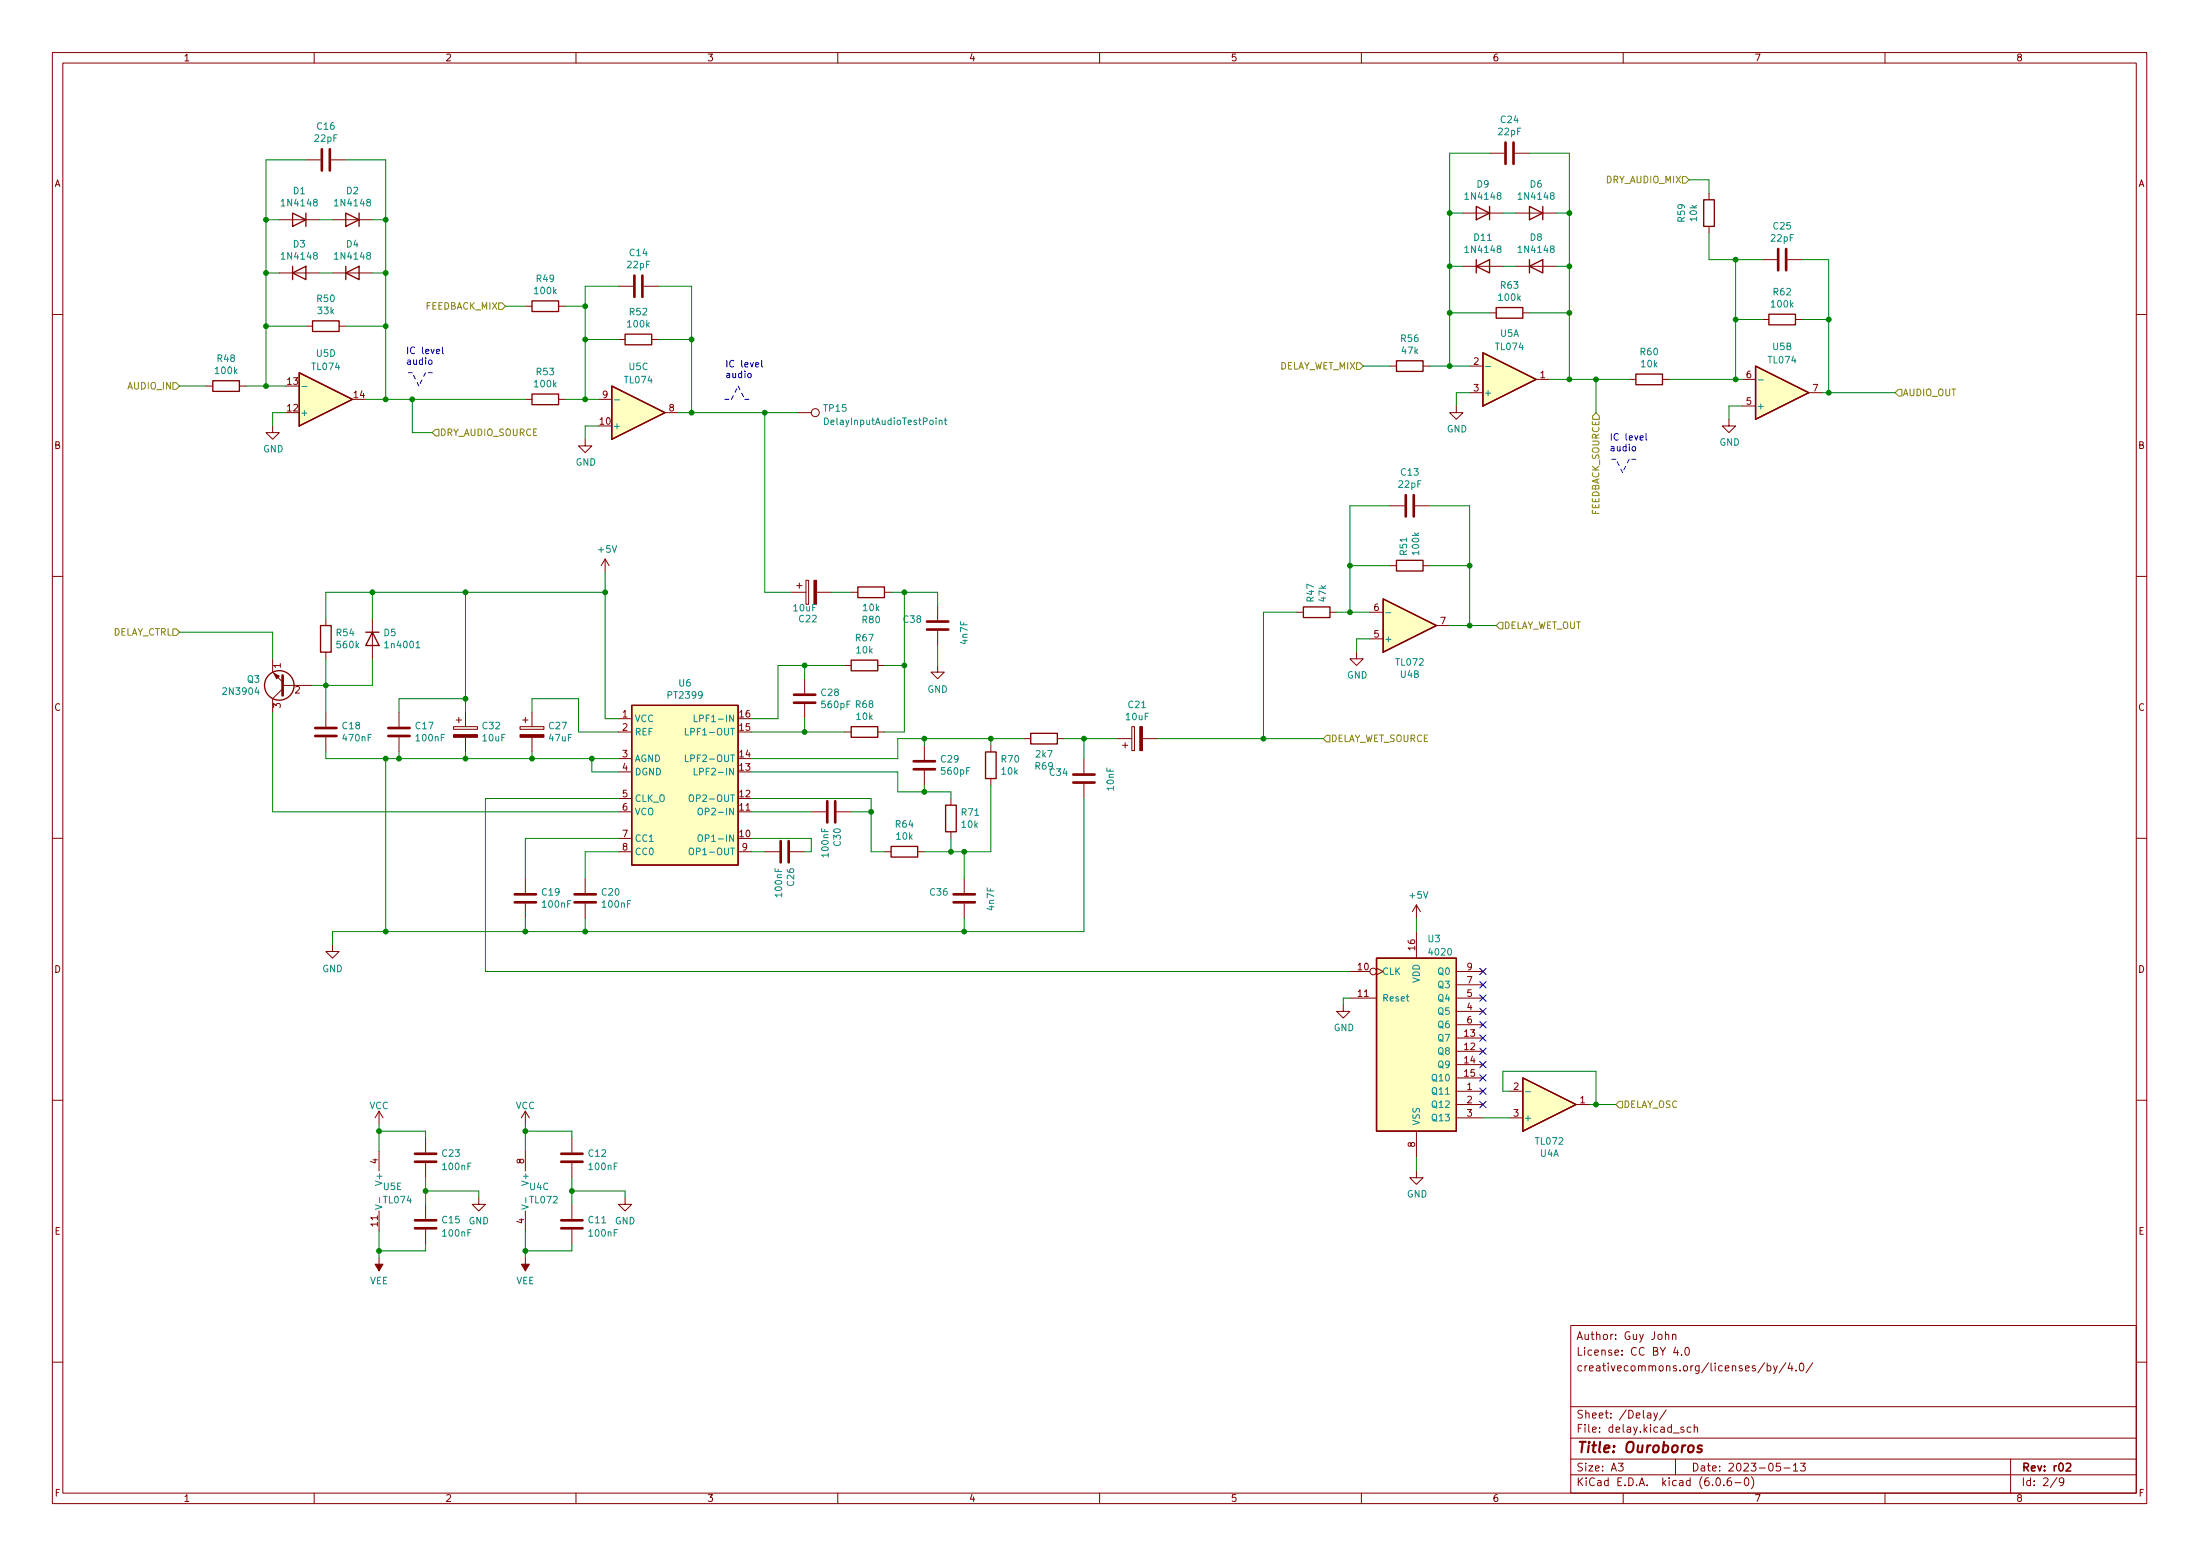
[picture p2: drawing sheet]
<svg xmlns="http://www.w3.org/2000/svg" width="420mm" height="297mm" viewBox="0 0 420 297" stroke-linecap="round" stroke-linejoin="round" font-family="sans-serif">
<g fill="none" stroke="#840000" stroke-width=".19">
<path d="M10 10h400v277h-400zM12 12h396v273h-396zM60 10v2M110 10v2M160 10v2M210 10v2M260 10v2M310 10v2M360 10v2M58.4 30.5h2.8M63.2 30.5h2.8M284.5 29.2h2.8"/>
<path d="M289.3 29.2h2.8M326.4 36.9v1.2M53.3 52.1h7.7M53.3 41.9h7.7M63.5 52.1h7.6M63.5 41.9h7.6M100.3 58.5h1.3M106.7 58.5h1.2M118.1 54.6h2.8M122.9 54.6h2.8M279.4 40.7h7.6M279.4 50.8h7.6"/>
<path d="M284.5 59.7h1.2M289.6 40.7h7.6M289.6 50.8h7.6M290.8 59.7h1.3M326.4 43.2v1.3M336.5 49.6h2.8M341.4 49.6h2.8M10 60h2M39.4 73.7h1.2M45.7 73.7h1.3M58.4 62.3h1.3M64.8 62.3h1.2"/>
<path d="M100.3 76.2h1.3M106.7 76.2h1.2M114.3 76.2h2.5M118.1 64.8h1.3M124.5 64.8h1.2M127 78.8h2.5M152.4 78.8h2.5M265.4 69.9h1.3M271.8 69.9h1.2M278.1 77.5v1.3h1.3l-1.3 1.2-1.2-1.2h1.2M280.7 75h2.5M280.7 69.9h2.5"/>
<path d="M293.4 72.4h2.5M311.1 72.4h1.3M317.5 72.4h1.3M332.7 72.4h2.6M332.7 77.5h2.6M336.5 61h1.3M342.9 61h1.3M345.4 75h2.6M408 60h2M52.1 81.3v1.3h1.2l-1.2 1.3-1.3-1.3h1.3M111.8 83.9v1.2h1.2l-1.2 1.3-1.3-1.3h1.3M265.4 96.6h2.8"/>
<path d="M270.3 96.6h2.7M330.2 80v1.3h1.3l-1.3 1.3-1.3-1.3h1.3M10 110h2M62.2 118.1v1.3M71.1 118.1v7.7M115.6 106.7l-.8 1.3M115.6 106.7v2.6M115.6 106.7l.7 1.3M151.1 113.1h2.8M152.1 111.8h1.1M152.7 111.3v1M153.9 110.8h.5v4.6h-.5z"/>
<path d="M156 113.1h2.7M162.6 113.1h1.2M168.9 113.1h1.3M179.1 115.6v2.8M247.6 116.9h1.3M254 116.9h1.3M261.6 116.9h2.6M265.4 108h1.3M271.8 108h1.2M274.3 119.4h2.6M408 110h2M52.1 125.8v2.5l1.9 1.9"/>
<path d="M54 131.5l-1.9 1.9v2.5M54 130.8h5.7M62.2 124.5v1.3M62.2 135.9v2.8M76.2 135.9v2.8M86.6 138.7h4.6v.5h-4.6zM87.1 137.5h1M87.6 136.9v1.1M88.9 135.9v2.8M99.3 138.7h4.6v.5h-4.6zM99.8 137.5h1M100.3 136.9v1.1"/>
<path d="M101.6 135.9v2.8M118.1 137.2h2.5M118.1 139.7h2.5M153.7 129.6v2.8M153.7 134.4v2.8M161.3 127h1.3M161.3 139.7h1.3M167.6 127h1.3M167.6 139.7h1.3M179.1 127v1.3h1.2l-1.2 1.3-1.3-1.3h1.3M179.1 120.4v2.8M216.2 138.7h.5v4.6h-.5z"/>
<path d="M259.1 124.5v1.3h1.2l-1.2 1.2-1.3-1.2h1.3M261.6 122h2.6M62.2 140.8v2.7M76.2 140.8v2.7M88.9 140.8v2.7M101.6 140.8v2.7M118.1 155h2.5M118.1 144.8h2.5M118.1 147.4h2.5M118.1 152.4h2.5M141 155h2.5M154.9 155h2.8"/>
<path d="M159.8 155h2.8M176.5 142.3v2.8M176.5 147.1v2.8M181.6 152.4v1.3M181.6 158.8v1.3M189.2 142.3v1.2M189.2 148.6v1.3M195.6 141h1.2M201.9 141h1.3M207 144.8v2.8M207 149.6v2.8M213.4 141h2.8"/>
<path d="M214.4 142.3h1M214.9 141.8v1M218.2 141h2.8M10 160h2M100.3 167.7v2.8M100.3 172.5v2.8M111.8 167.7v2.8M111.8 172.5v2.8M118.1 160.1h2.5M118.1 162.6h2.5M141 162.6h2.5M146 162.6h2.8"/>
<path d="M150.9 162.6h2.8M168.9 162.6h1.3M175.3 162.6h1.2M184.1 167.7v2.8M184.1 172.5v2.8M270.5 172.8v2.5M270.5 177.8v5.1M270.5 172.8l-.8 1.2M270.5 172.8l.8 1.2M408 160h2M63.5 180.4v1.2h1.3l-1.3 1.3-1.3-1.3h1.3M256.5 191.8v1.3h1.3l-1.3 1.2-1.2-1.2h1.2"/>
<path d="M257.8 185.5h3.8M257.8 190.5h5.1M262.9 184.8l1.3 .7-1.3 .6M278.1 185.5h5.1M278.1 190.5h5.1M278.1 198.2h5.1M278.1 193.1h5.1M278.1 195.6h5.1M278.1 188h5.1M10 210h2M72.4 212.1l-.8 1.3M72.4 212.1v2.6"/>
<path d="M72.4 219.7v3.9M72.4 212.1l.8 1.3M81.3 217.2v2.8M100.3 212.1l-.7 1.3M100.3 212.1v2.6M100.3 219.7v3.9M100.3 212.1l.8 1.3M109.2 217.2v2.8M270.5 215.9v5.1M278.1 208.3h5.1M278.1 200.7h5.1M278.1 203.2h5.1"/>
<path d="M278.1 205.8h5.1M278.1 210.9h5.1M278.1 213.4h5.1M288.3 208.3h2.5M288.3 213.4h2.5M301 210.9h2.5M408 210h2M72.4 231.2v3.8M81.3 222v2.8M81.3 229.9v2.8M81.3 234.7v2.8M91.4 228.6v1.3h1.3l-1.3 1.3-1.2-1.3h1.2"/>
<path d="M100.3 231.2v3.8M109.2 222v2.8M109.2 229.9v2.8M109.2 234.7v2.8M119.4 228.6v1.3h1.2l-1.2 1.3-1.3-1.3h1.3M270.5 223.6v1.2h1.3l-1.3 1.3-1.3-1.3h1.3M72.4 240.1v2.5M100.3 240.1v2.5M300 253h108v32h-108zM318.1 254.9l.2-.2 .3 .1 .1 .9M318.1 254.2v1.5M319.4 254.9l.2-.2 .4 .1 .1 .9"/>
<path d="M319.4 254.7v1M320 257.1l-.4 1.1h1M320.3 257.7v1M321.1 258.6v.1M322 257.3l.1-.1a.8 .8 0 0 1 .6 .8 .8 .8 0 0 1-.6 .7 1 1 0 0 1-.1-1.4zM10 260h2M300 278.5h108M300 274.5h108M300 268.5h108M309.1 279.3h.9l-.5 .6 .4 .1v.7l-.2 .1-.6-.1M314.6 269.8h.6l.1 .9M315.3 270.1h-.5a.29 .29 0 0 0-.2 .3 .29 .29 0 0 0 .2 .3l.5-.1"/>
<path d="M315.9 269.7l.3 1M316.6 269.7l-.5 1.4-.2 .1M318.2 269.1l-1.3 2M320 278.5v3M321.6 272.5l-.4-.1-.2 .2 .1 .2 .5 .2v.3h-.6M322.9 272.5l-.4-.1-.3 .3 .2 .6h.5M323.6 272.6l.2-.2 .3 .1 .1 .9M323.6 271.9v1.5M337 260.1l-1.3 2M337.5 260.8l.4-.1 .3 .3-.1 .6h-.6M337.5 260.2v1.5M338.7 260.7l.4 1"/>
<path d="M339.4 260.7l-.5 1.4-.2 .1M340 279.3h-.7l-.1 .7 .2-.1 .5 .1 .2 .2-.1 .5-.2 .1-.6-.1M341.1 260.1l-1.3 2M341.9 260.1l-.4 1.1h.9M342.2 260.7v1M342.5 279.7l.4-.4v1.5M343 261.6v.1M343.8 279.3h1l-.5 .6 .4 .1v.7l-.2 .1-.7-.1M343.8 260.3l.2-.1a.8 .8 0 0 1 .5 .8 .8 .8 0 0 1-.5 .7 1 1 0 0 1-.2-1.4zM346.2 260.1l-1.3 2M384 278.5v6.5M408 260h2"/>
<path d="M60 285v2M110 285v2M160 285v2M210 285v2M260 285v2M300 281.5h108M310 285v2M327.9 282.2l.2-.1a.8 .8 0 0 1 .5 .8 .8 .8 0 0 1-.5 .7 1 1 0 0 1-.2-1.4zM329.2 283.5v.1M330.6 282.1a.59 .59 0 0 0-.7 .7v.5l.1 .2 .4 .1 .2-.1 .1-.5-.1-.2-.5-.1-.2 .3M331.4 283h1.1M333.3 282.3l.2-.2a.8 .8 0 0 1 .5 .8 .8 .8 0 0 1-.5 .7l-.2-.1-.2-.5z"/>
<path d="M334.5 281.9a1.72 1.72 0 0 1 0 2.3M340.7 280.2h1.2M342.5 280.8h.9M360 285v2M392.9 282l-1.3 2M394.1 282.8l-.3 .2h-.2l-.3-.2 .1-.6 .4-.1 .3 .2a.99 .99 0 0 1-.4 1.3h-.3"/>
<circle cx="155.7" cy="78.8" r=".76"/>
<circle cx="262.3" cy="185.5" r=".63"/>
</g>
<path d="M394.6 279.5l.6-.2 .2 .2 .1 .2-1 1.1h1" fill="none" stroke="#840000" stroke-width=".3"/>
<path d="M325 276a.49 .49 0 0 0-.8 .3l.3 .3 .5 .1v.2l-.3 .3-.6-.1" fill="none" stroke="#840000" stroke-width=".4"/>
<g fill="#ffffc2" stroke="#ffffc2" stroke-width=".19">
<path d="M264.2 114.3l10.1 5.1-10.1 5.1z"/>
<path d="M335.3 69.9l10.1 5.1-10.1 5z"/>
<path d="M116.8 73.7l10.2 5.1-10.2 5.1z"/>
<path d="M120.6 134.7h20.4v30.4h-20.4z"/>
<path d="M283.2 67.3l10.2 5.1-10.2 5.1z"/>
<path d="M262.9 182.9h15.2v33h-15.2z"/>
<path d="M290.8 205.8l10.2 5.1-10.2 5z"/>
<path d="M57.1 71.2l10.2 5-10.2 5.1z"/>
</g>
<g fill="none" stroke="#840000" stroke-width=".25">
<path d="M281.9 39.4l2.6 1.3-2.6 1.2zM284.5 39.4v2.5M292.1 39.4l2.5 1.3-2.5 1.2zM294.6 39.4v2.5M325.4 38.1h2v5.1h-2zM55.9 52.1l2.5-1.3v2.6zM55.9 40.7l2.5 1.2-2.5 1.3zM55.9 50.8v2.6M58.4 40.7v2.5M66 52.1l2.6-1.3v2.6zM66 40.7l2.6 1.2-2.6 1.3zM66 50.8v2.6"/>
<path d="M68.6 40.7v2.5M101.6 57.4h5.1v2.1h-5.1zM281.9 50.8l2.6-1.2v2.5zM281.9 49.6v2.5M285.7 58.7h5.1v2h-5.1zM292.1 50.8l2.5-1.2v2.5zM292.1 49.6v2.5M337.8 60h5.1v2h-5.1zM40.6 72.7h5.1v2h-5.1zM57.1 71.2l10.2 5-10.2 5.1zM59.7 61.3h5.1v2h-5.1zM101.6 75.2h5.1v2.1h-5.1z"/>
<path d="M116.8 73.7l10.2 5.1-10.2 5.1zM119.4 63.8h5.1v2h-5.1zM266.7 68.9h5.1v2h-5.1zM283.2 67.3l10.2 5.1-10.2 5.1zM312.4 71.4h5.1v2h-5.1zM335.3 69.9l10.1 5.1-10.1 5zM61.2 119.4h2v5.1h-2zM163.8 112.1h5.1v2h-5.1zM248.9 115.9h5.1v2h-5.1zM264.2 114.3l10.1 5.1-10.1 5.1zM266.7 107h5.1v2h-5.1zM69.8 120.7h2.6"/>
<path d="M71.1 120.7l1.3 2.5h-2.6zM120.6 134.7h20.4v30.4h-20.4zM162.6 126h5v2.1h-5zM162.6 138.7h5v2.1h-5zM196.8 140h5.1v2h-5.1zM180.6 153.7h2v5.1h-2zM188.2 143.5h2v5.1h-2zM170.2 161.6h5.1v2h-5.1zM262.9 182.9h15.2v33h-15.2zM290.8 205.8l10.2 5.1-10.2 5z"/>
<circle cx="53.3" cy="130.8" r="2.82"/>
</g>
<g fill="none" stroke="#008484" stroke-width=".19">
<path d="M57.7 73.8h.9M117.3 76.3h1M157.5 79.8a.64 .64 0 0 1 .7 .6 .64 .64 0 0 1-.7 .7zM180.5 79.8v1.1l.3 .2M283.7 70h1M335.8 72.5h1M179.4 80.3l.2-.1 .3 .1v.8M179.4 80.2v.9M180.3 80.2h.5M264.7 117h.9M79.5 123.7h.7M130.9 139v1.3h.6"/>
<path d="M132.6 136.5v1.3h.6M130.9 144.1v1.3h.6M131.8 151.8l.1-.1a.43 .43 0 0 1 .6 .5v.4a.42 .42 0 0 1-.5 .4 .42 .42 0 0 1-.4-.4zM132.6 146.7v1.2h.6M133.5 159.4h.1a.43 .43 0 0 1 .6 .4v.4a.42 .42 0 0 1-.5 .4 .42 .42 0 0 1-.4-.4zM133.5 154.3h.1a.43 .43 0 0 1 .6 .4v.4a.42 .42 0 0 1-.5 .5 .42 .42 0 0 1-.4-.5zM131.7 162.1l.2-.2a.43 .43 0 0 1 .6 .4v.4a.42 .42 0 0 1-.5 .5 .42 .42 0 0 1-.4-.5zM291.3 208.4h1M71.7 230l1.3 .4-1.3 .5M72.5 228.6v1M99.6 230l1.3 .4-1.3 .5M100.4 228.6v1"/>
</g>
<g fill="#840000" stroke="#840000" stroke-width=".19">
<path d="M217.7 138.7h.5v4.6h-.5z"/>
<path d="M99.3 140.2h4.6v.6h-4.6z"/>
<path d="M86.6 140.2h4.6v.6h-4.6z"/>
<path d="M52.3 128.6l1 .5-.5 .5z"/>
<path d="M99.6 241.3h1.5l-.8 1.3z"/>
<path d="M71.6 241.3h1.6l-.8 1.3z"/>
<path d="M155.4 110.8h.6v4.6h-.6z"/>
</g>
<g fill="none" stroke="#840000" stroke-width=".51">
<path d="M61.5 28.5v4M63 28.5v4M287.5 27.2v4.1M289.1 27.2v4.1M121.2 52.6v4.1M122.7 52.6v4.1M339.6 47.5v4.1M341.1 47.5v4.1M268.5 94.5v4.1M270 94.5v4.1M177 118.7h4.1M54 128.9v3.9"/>
<path d="M60.2 139h4.1M74.2 139h4M151.6 132.6h4.1M151.6 134.1h4.1M177 120.2h4.1M60.2 140.5h4.1M74.2 140.5h4M158 152.9v4.1M159.5 152.9v4.1M174.5 146.8h4.1M174.5 145.3h4.1M205 147.9h4"/>
<path d="M205 149.4h4M98.3 170.7h4.1M98.3 172.2h4.1M109.7 170.7h4.1M109.7 172.2h4.1M149.1 160.6v4M150.6 160.6v4M182.1 170.7h4.1M182.1 172.2h4.1M79.2 221.8h4.1M79.2 220.3h4.1M79.2 234.5h4.1"/>
<path d="M79.2 233h4.1M107.2 221.8h4.1M107.2 220.3h4.1M107.2 234.5h4.1M107.2 233h4.1"/>
</g>
<path d="M321.3 33.7h.6l.7 .6-.7 .7h-.6zM95.2 57.8h.7l.6 .7-.6 .6h-.7zM33 73.1h.7l.6 .6-.6 .6h-.7zM259.1 69.3h.6l.6 .6-.6 .6h-.6zM304.2 79.4l.6-.6 .6 .6v.6h-1.2zM362.6 74.3h.6v1.3h-.6l-.7-.6zM83.2 82h.6v1.2h-.6l-.7-.6zM286.4 118.8h.6v1.3h-.6l-.7-.7zM33 120.1h.7l.6 .6-.6 .6h-.7zM253.4 140.4h.6v1.2h-.6l-.7-.6zM309.2 210.2h.7v1.3h-.7l-.6-.6z" fill="none" stroke="#848400" stroke-width=".19"/>
<path d="M82 68.8l.3-.1 .2 .3v.3l-.2 .3-.3-.1-.2-.2zM83.4 67.1l.6-.1-.1-.3h-.4l-.1 .2v.6h.5M84.5 66.3v1l.2 .2M142.9 71.3h.3l.3 .2v.4l-.3 .2-.3-.1-.1-.1zM144.3 69.6l.6-.1v-.2l-.4-.1-.2 .2 .1 .6h.5M145.5 68.8v1.1l.1 .2M311.8 85.4l.2-.2 .3 .2 .1 .4-.1 .2-.3 .1-.2-.1zM313.2 83.6l.6-.1v-.3h-.4l-.2 .2 .1 .6h.5M314.4 82.8v1l.2 .2" fill="none" stroke="#0000c2" stroke-width=".19"/>
<path d="M78.7 71.2h-1.2M80 73.7l-1.3-2.5M81.3 71.2l-1.3 2.5M82.5 71.2h-1.2M138.4 76.2h1.3M139.7 76.2l1.3-2.5M141 73.7l1.2 2.5M142.2 76.2h1.3M308.6 87.7h-1.3M309.9 90.2l-1.3-2.5M311.1 87.7l-1.2 2.5M312.4 87.7h-1.3" fill="none" stroke="#0000c2" stroke-width=".19" stroke-dasharray=".8 .8"/>
<g fill="none" stroke="#008400" stroke-width=".19">
<path d="M58.4 30.5h-7.6v43.2M66 30.5h7.7v45.7M284.5 29.2h-7.6v40.7M292.1 29.2h7.6v43.2M322.6 34.3h3.8v2.6M50.8 52.1h2.5M50.8 41.9h2.5M61 52.1h2.5M61 41.9h2.5M71.1 52.1h2.6M71.1 41.9h2.6M96.5 58.5h3.8"/>
<path d="M107.9 58.5h3.9M118.1 54.6h-6.3v21.6M125.7 54.6h6.4v24.2M276.9 59.7h7.6M276.9 50.8h2.5M276.9 40.7h2.5M287 50.8h2.6M287 40.7h2.6M292.1 59.7h7.6M297.2 50.8h2.5M297.2 40.7h2.5M326.4 44.5v5.1h10.1"/>
<path d="M331.5 49.6v22.8M344.2 49.6h5v25.4M34.3 73.7h5.1M47 73.7h7.6M50.8 62.3h7.6M54.6 78.8h-2.5v2.5M66 62.3h7.7M69.8 76.2h30.5M78.7 76.2v6.4h3.8M107.9 76.2h6.4M111.8 64.8h6.3M125.7 64.8h6.4"/>
<path d="M129.5 78.8h22.9M146 78.8v34.3h5.1M260.3 69.9h5.1M273 69.9h7.7M280.7 75h-2.6v2.5M295.9 72.4h15.2M304.8 72.4v6.4M318.8 72.4h13.9M331.5 61h5M332.7 77.5h-2.5v2.5M344.2 61h5M348 75h13.9"/>
<path d="M114.3 81.3h-2.5v2.6M265.4 96.6h-7.6v20.3M273 96.6h7.7v22.8M71.1 113.1v5M88.9 113.1v22.8M115.6 113.1h-53.4v5M115.6 109.3v27.9h2.5M158.7 113.1h3.9M170.2 113.1h8.9v2.5M172.7 113.1v26.6h-3.8M247.6 116.9h-6.3v24.1M255.3 116.9h6.3"/>
<path d="M257.8 108h7.6M273 108h7.7M276.9 119.4h8.8M34.3 120.7h17.8v5.1M52.1 135.9v19.1h66M62.2 125.8v10.1M71.1 125.8v5h-11.4M88.9 133.4h-12.7v2.5M101.6 135.9v-2.5h8.9v6.3h7.6M143.5 139.7h17.8M153.7 127v2.6M153.7 137.2v2.5"/>
<path d="M161.3 127h-12.7v10.2h-5.1M168.9 127h3.8M179.1 123.2v3.8M261.6 122h-2.5v2.5M62.2 143.5v1.3h55.9M73.7 144.8v33M76.2 143.5v1.3M88.9 143.5v1.3M101.6 143.5v1.3M113 144.8v2.6h5.1M118.1 152.4h-25.4v33.1h165.1M143.5 152.4h22.9v10.2h2.5"/>
<path d="M143.5 147.4h27.9v3.8h10.2v1.2M143.5 155h11.4M162.6 155h3.8M176.5 141v1.3M176.5 149.9v1.3M189.2 149.9v12.7h-12.7M189.2 141v1.3M195.6 141h-24.2v3.8h-27.9M203.2 141h10.2M207 152.4v25.4h-143.5v2.6M207 141v3.8M221 141h31.7"/>
<path d="M100.3 175.3v2.5M111.8 175.3v2.5M118.1 160.1h-17.8v7.6M118.1 162.6h-6.3v5.1M143.5 160.1h11.4v2.5h-1.2M143.5 162.6h2.5M181.6 160.1v2.5M184.1 162.6v5.1M184.1 175.3v2.5M270.5 175.3v2.5M257.8 190.5h-1.3v1.3M72.4 215.9h8.9v1.3"/>
<path d="M72.4 214.7v5M100.3 214.7v5M100.3 215.9h8.9v1.3M283.2 213.4h5.1M288.3 208.3h-1.3v-3.8h17.8v6.4M303.5 210.9h5.1M72.4 235v5.1M81.3 227.4h10.1v1.2M81.3 224.8v5.1M81.3 237.5v1.3h-8.9M100.3 235v5.1M109.2 224.8v5.1"/>
<path d="M109.2 237.5v1.3h-8.9M109.2 227.4h10.2v1.2M270.5 221v2.6"/>
</g>
<g fill="none" stroke="#000084" stroke-width=".19">
<path d="M282.6 187.4l1.2 1.2M282.6 197.5l1.2 1.3M282.6 195l1.2 1.2M282.6 192.5l1.2 1.2M282.6 189.9l1.2 1.2M282.6 184.8l1.2 1.3M283.8 187.4l-1.2 1.2M283.8 197.5l-1.2 1.3M283.8 195l-1.2 1.2M283.8 192.5l-1.2 1.2M283.8 189.9l-1.2 1.2M283.8 184.8l-1.2 1.3"/>
<path d="M282.6 210.2l1.2 1.3M282.6 207.7l1.2 1.2M282.6 200.1l1.2 1.2M282.6 202.6l1.2 1.2M282.6 205.2l1.2 1.2M283.8 210.2l-1.2 1.3M283.8 207.7l-1.2 1.2M283.8 200.1l-1.2 1.2M283.8 202.6l-1.2 1.2M283.8 205.2l-1.2 1.2"/>
</g>
<g fill="#008400" stroke="#008400" stroke-width=".19">
<circle cx="73.7" cy="52.1" r=".46"/>
<circle cx="50.8" cy="41.9" r=".46"/>
<circle cx="50.8" cy="52.1" r=".46"/>
<circle cx="73.7" cy="41.9" r=".46"/>
<circle cx="73.7" cy="62.3" r=".46"/>
<circle cx="172.7" cy="127" r=".46"/>
<circle cx="153.7" cy="127" r=".46"/>
<circle cx="166.4" cy="155" r=".46"/>
<circle cx="153.7" cy="139.7" r=".46"/>
<circle cx="50.8" cy="62.3" r=".46"/>
<circle cx="62.2" cy="130.8" r=".46"/>
<circle cx="78.7" cy="76.2" r=".46"/>
<circle cx="73.7" cy="76.2" r=".46"/>
<circle cx="50.8" cy="73.7" r=".46"/>
<circle cx="111.8" cy="177.8" r=".46"/>
<circle cx="100.3" cy="177.8" r=".46"/>
<circle cx="72.4" cy="215.9" r=".46"/>
<circle cx="88.9" cy="144.8" r=".46"/>
<circle cx="101.6" cy="144.8" r=".46"/>
<circle cx="113" cy="144.8" r=".46"/>
<circle cx="73.7" cy="177.8" r=".46"/>
<circle cx="71.1" cy="113.1" r=".46"/>
<circle cx="115.6" cy="113.1" r=".46"/>
<circle cx="88.9" cy="113.1" r=".46"/>
<circle cx="73.7" cy="144.8" r=".46"/>
<circle cx="88.9" cy="133.4" r=".46"/>
<circle cx="76.2" cy="144.8" r=".46"/>
<circle cx="111.8" cy="76.2" r=".46"/>
<circle cx="111.8" cy="64.8" r=".46"/>
<circle cx="132.1" cy="64.8" r=".46"/>
<circle cx="132.1" cy="78.8" r=".46"/>
<circle cx="146" cy="78.8" r=".46"/>
<circle cx="111.8" cy="58.5" r=".46"/>
<circle cx="109.2" cy="227.4" r=".46"/>
<circle cx="81.3" cy="227.4" r=".46"/>
<circle cx="100.3" cy="215.9" r=".46"/>
<circle cx="72.4" cy="238.8" r=".46"/>
<circle cx="100.3" cy="238.8" r=".46"/>
<circle cx="241.3" cy="141" r=".46"/>
<circle cx="304.8" cy="210.9" r=".46"/>
<circle cx="280.7" cy="119.4" r=".46"/>
<circle cx="304.8" cy="72.4" r=".46"/>
<circle cx="276.9" cy="69.9" r=".46"/>
<circle cx="299.7" cy="40.7" r=".46"/>
<circle cx="299.7" cy="72.4" r=".46"/>
<circle cx="299.7" cy="59.7" r=".46"/>
<circle cx="299.7" cy="50.8" r=".46"/>
<circle cx="276.9" cy="40.7" r=".46"/>
<circle cx="276.9" cy="50.8" r=".46"/>
<circle cx="276.9" cy="59.7" r=".46"/>
<circle cx="280.7" cy="108" r=".46"/>
<circle cx="176.5" cy="151.2" r=".46"/>
<circle cx="181.6" cy="162.6" r=".46"/>
<circle cx="184.1" cy="162.6" r=".46"/>
<circle cx="172.7" cy="113.1" r=".46"/>
<circle cx="176.5" cy="141" r=".46"/>
<circle cx="189.2" cy="141" r=".46"/>
<circle cx="184.1" cy="177.8" r=".46"/>
<circle cx="331.5" cy="72.4" r=".46"/>
<circle cx="331.5" cy="49.6" r=".46"/>
<circle cx="331.5" cy="61" r=".46"/>
<circle cx="349.2" cy="61" r=".46"/>
<circle cx="349.2" cy="75" r=".46"/>
<circle cx="207" cy="141" r=".46"/>
<circle cx="257.8" cy="108" r=".46"/>
<circle cx="257.8" cy="116.9" r=".46"/>
</g>
<text font-size="2.8" fill="#840000" x="301" y="277.3">Title: Ouroboros</text>
<g font-size="2.1" fill="#840000">
<text x="301" y="255.8">Author: Guy John</text>
<text x="301" y="261.8">creativecommons.org/licenses/by/4.0/</text>
<text x="301" y="258.8">License: CC BY 4.0</text>
<text x="301" y="273.5">File: delay.kicad_sch</text>
<text x="301" y="270.8">Sheet: /Delay/</text>
<text x="301" y="280.9">Size: A3</text>
<text x="323" y="280.9">Date: 2023-05-13</text>
<text x="386" y="280.9">Rev: r02</text>
<text x="301" y="283.7">KiCad E.D.A. kicad (6.0.6-0)</text>
<text x="386" y="283.7">Id: 2/9</text>
</g>
<g font-size="1.8" fill="#840000">
<text x="35" y="11.7">1</text>
<text x="85" y="11.7">2</text>
<text x="135" y="11.7">3</text>
<text x="185" y="11.7">4</text>
<text x="235" y="11.7">5</text>
<text x="285" y="11.7">6</text>
<text x="335" y="11.7">7</text>
<text x="385" y="11.7">8</text>
<text x="10.3" y="35.7">A</text>
<text x="408.3" y="35.7">A</text>
<text x="281.4" y="69.6">2</text>
<text x="54.9" y="73.4">13</text>
<text x="67.6" y="76">14</text>
<text x="115.1" y="76">9</text>
<text x="281.4" y="74.7">3</text>
<text x="294.1" y="72.2">1</text>
<text x="333.5" y="77.3">5</text>
<text x="333.5" y="72.2">6</text>
<text x="346.2" y="74.7">7</text>
<text x="54.9" y="78.5">12</text>
<text x="114.6" y="81.1">10</text>
<text x="127.8" y="78.5">8</text>
<text x="10.3" y="85.7">B</text>
<text x="408.3" y="85.7">B</text>
<text x="262.4" y="116.6">6</text>
<text x="275.1" y="119.2">7</text>
<text x="262.4" y="121.7">5</text>
<text x="53.6" y="127.5" transform="rotate(-90 53.6 127.5)">1</text>
<text x="10.3" y="135.7">C</text>
<text x="53.6" y="135.1" transform="rotate(-90 53.6 135.1)">3</text>
<text x="56.3" y="132.4">2</text>
<text x="118.9" y="136.9">1</text>
<text x="141.3" y="136.9">16</text>
<text x="408.3" y="135.7">C</text>
<text x="118.9" y="139.5">2</text>
<text x="141.3" y="139.5">15</text>
<text x="118.9" y="144.6">3</text>
<text x="118.9" y="147.1">4</text>
<text x="141.3" y="147.1">13</text>
<text x="141.3" y="144.6">14</text>
<text x="118.9" y="152.2">5</text>
<text x="118.9" y="154.7">6</text>
<text x="141.3" y="154.7">11</text>
<text x="141.3" y="152.2">12</text>
<text x="118.9" y="159.8">7</text>
<text x="141.3" y="159.8">10</text>
<text x="118.9" y="162.3">8</text>
<text x="141.7" y="162.3">9</text>
<text x="10.3" y="185.7">D</text>
<text x="259.4" y="185.2">10</text>
<text x="270.3" y="181.4" transform="rotate(-90 270.3 181.4)">16</text>
<text x="280.2" y="185.2">9</text>
<text x="408.3" y="185.7">D</text>
<text x="259.4" y="190.3">11</text>
<text x="280.2" y="190.3">5</text>
<text x="280.2" y="187.7">7</text>
<text x="279.7" y="197.9">13</text>
<text x="280.2" y="192.8">4</text>
<text x="280.2" y="195.4">6</text>
<text x="279.7" y="200.4">12</text>
<text x="279.7" y="203">14</text>
<text x="279.7" y="205.5">15</text>
<text x="280.2" y="208.1">1</text>
<text x="289.1" y="208.1">2</text>
<text x="280.2" y="210.6">2</text>
<text x="280.2" y="213.1">3</text>
<text x="289.1" y="213.1">3</text>
<text x="301.8" y="210.6">1</text>
<text x="270.3" y="219" transform="rotate(-90 270.3 219)">8</text>
<text x="72.1" y="222.1" transform="rotate(-90 72.1 222.1)">4</text>
<text x="100.1" y="222.1" transform="rotate(-90 100.1 222.1)">8</text>
<text x="100.1" y="233.6" transform="rotate(-90 100.1 233.6)">4</text>
<text x="10.4" y="235.7">E</text>
<text x="72.1" y="234.1" transform="rotate(-90 72.1 234.1)">11</text>
<text x="408.4" y="235.7">E</text>
<text x="10.4" y="285.7">F</text>
<text x="35" y="286.7">1</text>
<text x="85" y="286.7">2</text>
<text x="135" y="286.7">3</text>
<text x="185" y="286.7">4</text>
<text x="235" y="286.7">5</text>
<text x="285" y="286.7">6</text>
<text x="335" y="286.7">7</text>
<text x="385" y="286.7">8</text>
<text x="408.4" y="285.7">F</text>
</g>
<g font-size="1.8" fill="#008484">
<text x="286.7" y="23.5">C24</text>
<text x="60.2" y="27.1">22pF</text>
<text x="60.6" y="24.8">C16</text>
<text x="286.2" y="25.8">22pF</text>
<text x="282.1" y="35.8">D9</text>
<text x="292.2" y="35.8">D6</text>
<text x="54.1" y="39.4">1N4148</text>
<text x="56" y="37.1">D1</text>
<text x="64.2" y="39.4">1N4148</text>
<text x="66.2" y="37.1">D2</text>
<text x="280.1" y="38.1">1N4148</text>
<text x="290.3" y="38.1">1N4148</text>
<text x="56" y="47.2">D3</text>
<text x="66.2" y="47.2">D4</text>
<text x="281.6" y="46">D11</text>
<text x="292.2" y="46">D8</text>
<text x="321.8" y="42.3" transform="rotate(-90 321.8 42.3)">R59</text>
<text x="324.1" y="42.2" transform="rotate(-90 324.1 42.2)">10k</text>
<text x="338.3" y="46.1">22pF</text>
<text x="338.7" y="43.8">C25</text>
<text x="54.1" y="49.5">1N4148</text>
<text x="64.2" y="49.5">1N4148</text>
<text x="102.5" y="53.8">R49</text>
<text x="119.9" y="51.2">22pF</text>
<text x="120.3" y="48.9">C14</text>
<text x="280.1" y="48.3">1N4148</text>
<text x="290.3" y="48.3">1N4148</text>
<text x="60.6" y="57.6">R50</text>
<text x="60.8" y="60">33k</text>
<text x="102.2" y="56.1">100k</text>
<text x="286.3" y="57.4">100k</text>
<text x="286.7" y="55.1">R63</text>
<text x="338.4" y="58.7">100k</text>
<text x="338.7" y="56.4">R62</text>
<text x="120" y="62.5">100k</text>
<text x="120.3" y="60.2">R52</text>
<text x="267.6" y="65.3">R56</text>
<text x="286.5" y="64.3">U5A</text>
<text x="41.2" y="71.4">100k</text>
<text x="41.6" y="69.1">R48</text>
<text x="59.7" y="70.6">TL074</text>
<text x="60.5" y="68.1">U5D</text>
<text x="102.5" y="71.6">R53</text>
<text x="120.2" y="70.6">U5C</text>
<text x="267.8" y="67.6">47k</text>
<text x="285.7" y="66.8">TL074</text>
<text x="313.3" y="67.8">R60</text>
<text x="313.5" y="70.1">10k</text>
<text x="337.8" y="69.4">TL074</text>
<text x="338.6" y="66.8">U5B</text>
<text x="102.2" y="73.9">100k</text>
<text x="119.4" y="73.2">TL074</text>
<text x="283.3" y="75.6">+</text>
<text x="57.3" y="79.4">+</text>
<text x="117" y="82">+</text>
<text x="157.4" y="78.6">TP15</text>
<text x="158" y="81.1">DelayInputAudioTestPoint</text>
<text x="276.3" y="82.5">GND</text>
<text x="335.4" y="78.1">+</text>
<text x="50.2" y="86.3">GND</text>
<text x="109.9" y="88.9">GND</text>
<text x="328.4" y="85.1">GND</text>
<text x="267.2" y="93.1">22pF</text>
<text x="267.6" y="90.8">C13</text>
<text x="114.4" y="105.5">+5V</text>
<text x="268.7" y="105.9" transform="rotate(-90 268.7 105.9)">R51</text>
<text x="271" y="105.8" transform="rotate(-90 271 105.8)">100k</text>
<text x="151.6" y="116.7">10uF</text>
<text x="152.7" y="118.8">C22</text>
<text x="164.7" y="119">R80</text>
<text x="164.9" y="116.6">10k</text>
<text x="172.6" y="118.9">C38</text>
<text x="250.9" y="114.8" transform="rotate(-90 250.9 114.8)">R47</text>
<text x="253.2" y="114.8" transform="rotate(-90 253.2 114.8)">47k</text>
<text x="64.3" y="121.4">R54</text>
<text x="64.4" y="123.7">560k</text>
<text x="73.3" y="121.4">D5</text>
<text x="73.8" y="123.7">1n4001</text>
<text x="163.5" y="122.4">R67</text>
<text x="163.6" y="124.7">10k</text>
<text x="184.8" y="122.9" transform="rotate(-90 184.8 122.9)">4n7F</text>
<text x="264.3" y="122.6">+</text>
<text x="47.2" y="130.3">Q3</text>
<text x="129.7" y="131">U6</text>
<text x="257.2" y="129.5">GND</text>
<text x="266.7" y="127.1">TL072</text>
<text x="267.5" y="129.4">U4B</text>
<text x="42.9" y="132.6">2N3904</text>
<text x="121.2" y="137.8">VCC</text>
<text x="127.7" y="133.4">PT2399</text>
<text x="133.8" y="137.8">LPF1-IN</text>
<text x="156.9" y="132.9">C28</text>
<text x="157" y="135.2">560pF</text>
<text x="163.5" y="135.1">R68</text>
<text x="163.6" y="137.4">10k</text>
<text x="177.1" y="132.2">GND</text>
<text x="215.1" y="137.5">10uF</text>
<text x="215.5" y="135.2">C21</text>
<text x="65.5" y="139.2">C18</text>
<text x="65.6" y="141.5">470nF</text>
<text x="79.4" y="139.2">C17</text>
<text x="79.6" y="141.5">100nF</text>
<text x="92.2" y="139.2">C32</text>
<text x="92.2" y="141.5">10uF</text>
<text x="104.9" y="139.2">C27</text>
<text x="104.9" y="141.5">47uF</text>
<text x="121.2" y="140.4">REF</text>
<text x="131.8" y="140.4">LPF1-OUT</text>
<text x="121.2" y="145.5">AGND</text>
<text x="121.2" y="148">DGND</text>
<text x="131.8" y="145.5">LPF2-OUT</text>
<text x="133.8" y="148">LPF2-IN</text>
<text x="179.8" y="145.6">C29</text>
<text x="179.9" y="147.9">560pF</text>
<text x="191.3" y="145.6">R70</text>
<text x="191.3" y="147.9">10k</text>
<text x="197.8" y="146.9">R69</text>
<text x="197.9" y="144.6">2k7</text>
<text x="200.5" y="148.1">C34</text>
<text x="121.2" y="153.1">CLK_O</text>
<text x="121.2" y="155.6">VCO</text>
<text x="132.6" y="153.1">OP2-OUT</text>
<text x="134.6" y="155.6">OP2-IN</text>
<text x="183.7" y="155.7">R71</text>
<text x="212.7" y="150.8" transform="rotate(-90 212.7 150.8)">10nF</text>
<text x="121.2" y="160.7">CC1</text>
<text x="134.6" y="160.7">OP1-IN</text>
<text x="160.6" y="161.4" transform="rotate(-90 160.6 161.4)">C30</text>
<text x="171.1" y="158">R64</text>
<text x="171.2" y="160.3">10k</text>
<text x="183.7" y="158">10k</text>
<text x="121.2" y="163.2">CC0</text>
<text x="132.6" y="163.2">OP1-OUT</text>
<text x="158.2" y="163.5" transform="rotate(-90 158.2 163.5)">100nF</text>
<text x="103.6" y="171">C19</text>
<text x="103.7" y="173.3">100nF</text>
<text x="115" y="171">C20</text>
<text x="115.1" y="173.3">100nF</text>
<text x="149.4" y="171.1" transform="rotate(-90 149.4 171.1)">100nF</text>
<text x="151.7" y="169.1" transform="rotate(-90 151.7 169.1)">C26</text>
<text x="177.7" y="171">C36</text>
<text x="189.9" y="173.7" transform="rotate(-90 189.9 173.7)">4n7F</text>
<text x="269.3" y="171.5">+5V</text>
<text x="272.7" y="179.9">U3</text>
<text x="61.5" y="185.6">GND</text>
<text x="273.1" y="182.4">4020</text>
<text x="263.9" y="186.1">CLK</text>
<text x="263.9" y="191.2">Reset</text>
<text x="271.1" y="187.7" transform="rotate(-90 271.1 187.7)">VDD</text>
<text x="274.8" y="191.2">Q4</text>
<text x="274.8" y="188.6">Q3</text>
<text x="274.8" y="186.1">Q0</text>
<text x="254.7" y="196.8">GND</text>
<text x="274.8" y="193.7">Q5</text>
<text x="274.8" y="196.3">Q6</text>
<text x="274.8" y="201.3">Q8</text>
<text x="274.8" y="198.8">Q7</text>
<text x="274.8" y="203.9">Q9</text>
<text x="273.8" y="209">Q11</text>
<text x="273.8" y="206.4">Q10</text>
<text x="70.5" y="211.7">VCC</text>
<text x="98.5" y="211.7">VCC</text>
<text x="271.1" y="214.9" transform="rotate(-90 271.1 214.9)">VSS</text>
<text x="273.8" y="211.5">Q12</text>
<text x="273.8" y="214">Q13</text>
<text x="291" y="214">+</text>
<text x="84.5" y="220.8">C23</text>
<text x="112.4" y="220.8">C12</text>
<text x="293.4" y="218.5">TL072</text>
<text x="294.1" y="220.8">U4A</text>
<text x="73" y="225.9" transform="rotate(-90 73 225.9)">V+</text>
<text x="73.2" y="227.2">U5E</text>
<text x="84.7" y="223.4">100nF</text>
<text x="101" y="225.9" transform="rotate(-90 101 225.9)">V+</text>
<text x="101.2" y="227.2">U4C</text>
<text x="112.6" y="223.4">100nF</text>
<text x="73.4" y="229.7">TL074</text>
<text x="84.5" y="233.5">C15</text>
<text x="89.5" y="233.7">GND</text>
<text x="101.3" y="229.7">TL072</text>
<text x="112.4" y="233.5">C11</text>
<text x="117.4" y="233.7">GND</text>
<text x="268.7" y="228.6">GND</text>
<text x="84.7" y="236.1">100nF</text>
<text x="112.6" y="236.1">100nF</text>
<text x="70.6" y="245.1">VEE</text>
<text x="98.6" y="245.1">VEE</text>
</g>
<g font-size="1.8" fill="#848400">
<text x="306.7" y="35">DRY_AUDIO_MIX</text>
<text x="81.2" y="59.1">FEEDBACK_MIX</text>
<text x="243.9" y="70.5">DELAY_WET_MIX</text>
<text x="24.5" y="74.3">AUDIO_IN</text>
<text x="363.3" y="75.6">AUDIO_OUT</text>
<text x="83.9" y="83.2">DRY_AUDIO_SOURCE</text>
<text x="305.4" y="98.5" transform="rotate(-90 305.4 98.5)">FEEDBACK_SOURCE</text>
<text x="21.2" y="121.3">DELAY_CTRL</text>
<text x="287.1" y="120.1">DELAY_WET_OUT</text>
<text x="254.1" y="141.6">DELAY_WET_SOURCE</text>
<text x="310" y="211.5">DELAY_OSC</text>
</g>
<g font-size="1.8" fill="#0000c2">
<text x="77.5" y="67.6">IC level</text>
<text x="77.5" y="69.6">audio</text>
<text x="138.4" y="70.1">IC level</text>
<text x="138.4" y="72.2">audio</text>
<text x="307.3" y="84.1">IC level</text>
<text x="307.3" y="86.1">audio</text>
</g>
</svg>
